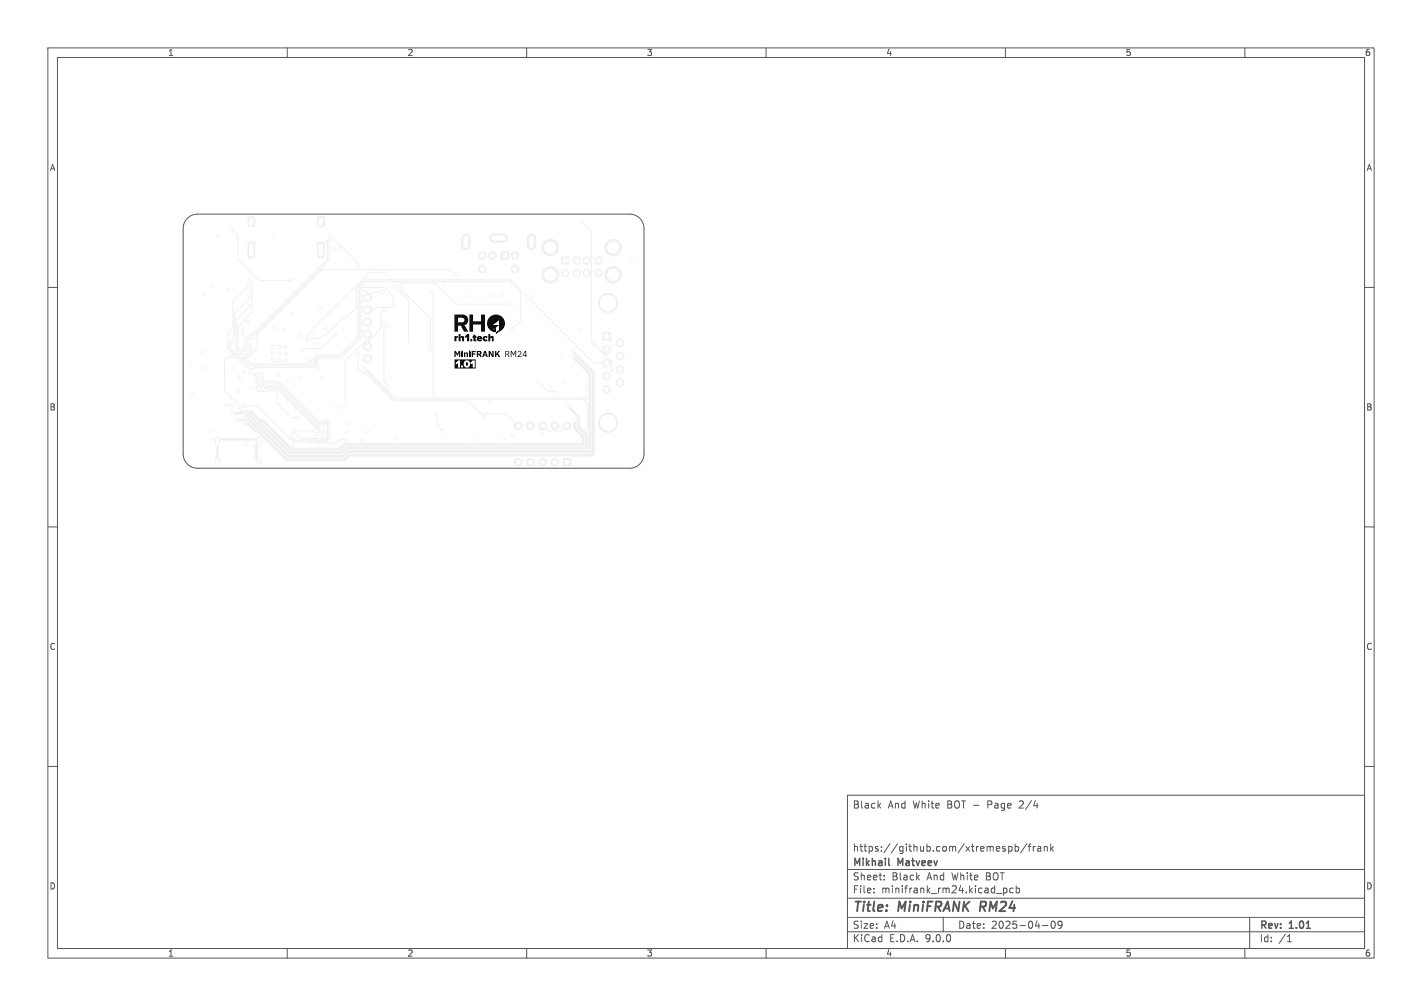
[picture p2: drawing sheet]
<svg xmlns="http://www.w3.org/2000/svg" width="297mm" height="210mm" viewBox="0 0 297 210" stroke-linecap="round" stroke-linejoin="round" font-family="sans-serif">
<g fill="#f0f0f0" stroke="#f0f0f0" stroke-width=".21">
<path d="M104.7 52.6h1.6v1.6h-1.6z"/>
<path d="M125.9 69.4h1.6v1.6h-1.6z"/>
<path d="M117.7 95.8h1.4v1.4h-1.4z"/>
<path d="M117.3 53.6h1.5v1.5h-1.5z"/>
<path d="M51.9 50.7l.2-.1h.8l.3 .2v2.7l-.3 .4h-.8l-.3-.3z"/>
<path d="M51.9 45.4l.3-.2h.7l.2 .2 .1 1.6-.1 .2-.9 .1-.3-.1z"/>
<path d="M66.4 45.4l.3-.2h.7l.2 .2 .1 1.6-.1 .2-.9 .1-.3-.1z"/>
<path d="M66.4 50.7l.2-.1h.8l.3 .2v2.7l-.3 .4h-.8l-.3-.3z"/>
<circle cx="102.9" cy="53.3" r=".8"/>
<circle cx="107.6" cy="53.3" r=".8"/>
<circle cx="100.8" cy="53.3" r=".8"/>
<circle cx="107.6" cy="56.1" r=".8"/>
<circle cx="100.8" cy="56.1" r=".8"/>
<circle cx="126.7" cy="73" r=".8"/>
<circle cx="126.7" cy="75.7" r=".8"/>
<circle cx="126.7" cy="78.5" r=".8"/>
<circle cx="126.7" cy="81.3" r=".8"/>
<circle cx="129.5" cy="71.6" r=".8"/>
<circle cx="129.5" cy="74.4" r=".8"/>
<circle cx="127" cy="63.3" r="2"/>
<circle cx="129.5" cy="77.1" r=".8"/>
<circle cx="127" cy="88.3" r="2"/>
<circle cx="129.5" cy="79.9" r=".8"/>
<circle cx="118.4" cy="88.9" r=".8"/>
<circle cx="115.9" cy="96.5" r=".8"/>
<circle cx="115.9" cy="88.9" r=".8"/>
<circle cx="113.3" cy="96.5" r=".8"/>
<circle cx="113.3" cy="88.9" r=".8"/>
<circle cx="110.8" cy="96.5" r=".8"/>
<circle cx="110.8" cy="88.9" r=".8"/>
<circle cx="108.3" cy="96.5" r=".8"/>
<circle cx="108.3" cy="88.9" r=".8"/>
<circle cx="56.9" cy="75.2" r=".3"/>
<circle cx="56.9" cy="73.8" r=".3"/>
<circle cx="56.9" cy="72.4" r=".3"/>
<circle cx="58.3" cy="75.2" r=".3"/>
<circle cx="58.3" cy="73.8" r=".3"/>
<circle cx="58.3" cy="72.4" r=".3"/>
<circle cx="59.7" cy="75.2" r=".3"/>
<circle cx="59.7" cy="73.8" r=".3"/>
<circle cx="59.7" cy="72.4" r=".3"/>
<circle cx="76.8" cy="74.9" r=".85"/>
<circle cx="76.8" cy="72.3" r=".85"/>
<circle cx="76.8" cy="69.8" r=".85"/>
<circle cx="76.8" cy="67.2" r=".85"/>
<circle cx="76.8" cy="64.7" r=".85"/>
<circle cx="76.8" cy="62.2" r=".85"/>
<circle cx="120.5" cy="54.4" r=".75"/>
<circle cx="122.5" cy="54.4" r=".75"/>
<circle cx="125" cy="54.4" r=".75"/>
<circle cx="118" cy="57" r=".75"/>
<circle cx="120.5" cy="57" r=".75"/>
<circle cx="122.5" cy="57" r=".75"/>
<circle cx="125" cy="57" r=".75"/>
<circle cx="114.9" cy="51.7" r="1.75"/>
<circle cx="128.1" cy="51.7" r="1.75"/>
<circle cx="114.9" cy="57.4" r="1.75"/>
<circle cx="128.1" cy="57.4" r="1.75"/>
<circle cx="80.8" cy="68.1" r=".3"/>
<circle cx="115" cy="81.1" r=".3"/>
<circle cx="68" cy="68.7" r=".3"/>
<circle cx="63" cy="70.3" r=".3"/>
<circle cx="52.5" cy="81.1" r=".3"/>
<circle cx="72.7" cy="88.6" r=".3"/>
<circle cx="113.3" cy="90.5" r=".3"/>
<circle cx="42.8" cy="61.5" r=".3"/>
<circle cx="61" cy="65.5" r=".3"/>
<circle cx="44.3" cy="91.8" r=".3"/>
<circle cx="51.8" cy="67.3" r=".3"/>
<circle cx="112" cy="97" r=".3"/>
<circle cx="105.3" cy="91.8" r=".3"/>
<circle cx="49.9" cy="85.6" r=".3"/>
<circle cx="59.3" cy="68.7" r=".3"/>
<circle cx="50" cy="79" r=".3"/>
<circle cx="107" cy="91" r=".3"/>
<circle cx="47.6" cy="60.5" r=".3"/>
<circle cx="52.5" cy="77.8" r=".3"/>
<circle cx="69.8" cy="51.7" r=".3"/>
<circle cx="99.5" cy="72.5" r=".3"/>
<circle cx="117.6" cy="79.5" r=".3"/>
<circle cx="72.3" cy="90.3" r=".3"/>
<circle cx="76.9" cy="90.1" r=".3"/>
<circle cx="101" cy="87" r=".3"/>
<circle cx="50.8" cy="84.4" r=".3"/>
<circle cx="61.2" cy="92.8" r=".3"/>
<circle cx="65.5" cy="91.3" r=".3"/>
<circle cx="49.8" cy="81.6" r=".3"/>
<circle cx="121.3" cy="68.7" r=".3"/>
<circle cx="64.2" cy="75.3" r=".3"/>
<circle cx="48.4" cy="69.4" r=".3"/>
<circle cx="44.5" cy="59.6" r=".3"/>
<circle cx="62.8" cy="69.4" r=".3"/>
<circle cx="51.2" cy="72.3" r=".3"/>
<circle cx="42.3" cy="73.7" r=".3"/>
<circle cx="66.4" cy="76.9" r=".3"/>
<circle cx="66" cy="71.8" r=".3"/>
<circle cx="51" cy="77.7" r=".3"/>
<circle cx="65.7" cy="69.5" r=".3"/>
<circle cx="57.3" cy="68.3" r=".3"/>
<circle cx="71.2" cy="92.4" r=".3"/>
<circle cx="66.6" cy="92.9" r=".3"/>
<circle cx="62.6" cy="79" r=".3"/>
<circle cx="48.6" cy="77.1" r=".3"/>
<circle cx="67.2" cy="79" r=".3"/>
<circle cx="75.5" cy="91.9" r=".3"/>
<circle cx="98.6" cy="91.8" r=".35"/>
<circle cx="70.3" cy="85" r=".3"/>
<circle cx="59.9" cy="79.6" r=".3"/>
<circle cx="66.7" cy="64.3" r=".3"/>
<circle cx="42.3" cy="76.8" r=".3"/>
<circle cx="52.1" cy="60.7" r=".3"/>
<circle cx="82.6" cy="91.5" r=".3"/>
<circle cx="58.2" cy="78.2" r=".3"/>
<circle cx="48.5" cy="71.7" r=".3"/>
<circle cx="65.3" cy="75.8" r=".3"/>
<circle cx="45.5" cy="49.4" r=".3"/>
<circle cx="71" cy="52" r=".35"/>
<circle cx="57.1" cy="64.4" r=".3"/>
<circle cx="81.3" cy="78.7" r=".35"/>
<circle cx="111.2" cy="61.7" r=".35"/>
<circle cx="97.7" cy="61.7" r=".35"/>
<circle cx="69" cy="49.5" r=".35"/>
<circle cx="44.5" cy="89.7" r=".35"/>
<circle cx="102.5" cy="61.7" r=".35"/>
<circle cx="99.9" cy="75.5" r=".35"/>
<circle cx="57.3" cy="49.5" r=".35"/>
<circle cx="117.5" cy="74.3" r=".35"/>
<circle cx="40" cy="76.7" r=".3"/>
<circle cx="122.4" cy="81" r=".35"/>
<circle cx="102.3" cy="84" r=".35"/>
<circle cx="104.8" cy="61.6" r=".35"/>
<circle cx="92.8" cy="59.3" r=".35"/>
<circle cx="132.3" cy="54.7" r=".35"/>
<circle cx="40" cy="82.1" r=".3"/>
<circle cx="51.4" cy="92.6" r=".35"/>
<circle cx="52.3" cy="76.3" r=".3"/>
<circle cx="82.2" cy="64.2" r=".3"/>
<circle cx="106.8" cy="63.5" r=".3"/>
<circle cx="80" cy="61" r=".3"/>
<circle cx="51.5" cy="76" r=".3"/>
<circle cx="83.5" cy="59.5" r=".3"/>
<circle cx="107" cy="68.7" r=".3"/>
<circle cx="50.9" cy="75.6" r=".3"/>
<circle cx="50.3" cy="75.1" r=".3"/>
<circle cx="95.3" cy="57.5" r=".3"/>
<circle cx="89.9" cy="73.2" r=".3"/>
<circle cx="83.9" cy="60.4" r=".3"/>
<circle cx="85.3" cy="71.7" r=".3"/>
<circle cx="82.4" cy="59.8" r=".3"/>
<circle cx="122.4" cy="83" r=".3"/>
<circle cx="76" cy="76.7" r=".3"/>
<circle cx="76.2" cy="77.5" r=".3"/>
<circle cx="122.4" cy="89.6" r=".3"/>
<circle cx="74.8" cy="55.5" r=".3"/>
<circle cx="72.1" cy="84.5" r=".3"/>
<circle cx="51.9" cy="70.3" r=".3"/>
<circle cx="80.3" cy="64.7" r=".3"/>
<circle cx="48.5" cy="86.3" r=".35"/>
<circle cx="120" cy="87.7" r=".35"/>
<circle cx="47.3" cy="84.6" r=".3"/>
<circle cx="118.5" cy="84.7" r=".35"/>
<circle cx="50.8" cy="86.8" r=".35"/>
<circle cx="48.7" cy="84.6" r=".3"/>
<circle cx="81.1" cy="80.7" r=".3"/>
<circle cx="52.8" cy="70.3" r=".3"/>
<circle cx="50.8" cy="68.7" r=".3"/>
<circle cx="68.8" cy="50.7" r=".3"/>
<circle cx="80.2" cy="67.4" r=".3"/>
<circle cx="92.5" cy="90" r=".3"/>
<circle cx="91.3" cy="86.5" r=".3"/>
<circle cx="90.3" cy="61" r=".3"/>
<circle cx="90.5" cy="82.3" r=".3"/>
<circle cx="64.8" cy="70.8" r=".3"/>
<circle cx="80.8" cy="56.8" r=".3"/>
<circle cx="64.1" cy="71" r=".3"/>
<circle cx="121.4" cy="46.1" r=".3"/>
<circle cx="61" cy="58.6" r=".3"/>
<circle cx="48.3" cy="47.7" r=".3"/>
<circle cx="54.7" cy="79.7" r=".3"/>
<circle cx="61.2" cy="90" r=".3"/>
<circle cx="66.3" cy="90.6" r=".3"/>
<circle cx="53.7" cy="78.4" r=".3"/>
<circle cx="67.9" cy="88.7" r=".3"/>
<circle cx="51.1" cy="71" r=".3"/>
<circle cx="72.4" cy="91.9" r=".3"/>
<circle cx="61.1" cy="91.3" r=".3"/>
<circle cx="54.4" cy="78.9" r=".3"/>
<circle cx="67.9" cy="91.3" r=".3"/>
<circle cx="54.9" cy="81.2" r=".3"/>
<circle cx="54.1" cy="81.1" r=".3"/>
<circle cx="67.9" cy="90" r=".3"/>
<circle cx="55.1" cy="78.5" r=".3"/>
<circle cx="62.1" cy="87.2" r=".3"/>
<circle cx="52.1" cy="58.4" r=".3"/>
<circle cx="50.2" cy="73.2" r=".3"/>
<circle cx="52.1" cy="59.6" r=".3"/>
<circle cx="51.8" cy="72.8" r=".3"/>
<circle cx="52.1" cy="64" r=".3"/>
<circle cx="49.4" cy="73.2" r=".3"/>
<circle cx="52.1" cy="61.7" r=".3"/>
<circle cx="51" cy="73" r=".3"/>
<circle cx="70.1" cy="69.8" r=".3"/>
<circle cx="63.2" cy="73.1" r=".3"/>
<circle cx="74.8" cy="73.7" r=".3"/>
<circle cx="116.3" cy="82" r=".3"/>
<circle cx="112.3" cy="79.5" r=".3"/>
<circle cx="119.6" cy="74.4" r=".35"/>
<circle cx="49.4" cy="87.6" r=".35"/>
<circle cx="51" cy="88.5" r=".35"/>
<circle cx="119.6" cy="73.1" r=".35"/>
</g>
<path d="M97.3 49.8v1.5M103.2 49.7h2M111 49.8v1.5" fill="none" stroke="#f0f0f0" stroke-width="2"/>
<path d="M45.4 91.5v1.1M45.4 96v.6M54.1 91.5v1.1M54.1 96v.6" fill="none" stroke="#f0f0f0" stroke-width="1"/>
<g fill="none" stroke="#f0f0f0" stroke-width=".21">
<path d="M48.3 47.8l1.4 1.4v5l4.4 4.4h6.9M52.1 59.6l-3.4 3.4v5.4l-1.1 1.1v3.2l1 1.1-.3 .3h3l.5-.5v-.8M52.1 58.5l.6 .6v6.1l-3 3v4.5l.5 .5M68.8 50.8v3.5l-16.6 16.5h-.5l-.9-.9v-1.1M74.8 55.5v-.6l-4.8-4.8h-1.6l-.2 .2v.7l.2 .2v2.9l-15.6 15.6h-.3l-.6 .6M80.8 56.8h-3.6l-13.1 13.2v1M82.4 59.8l2.9 2.9v9M83.5 59.5l.4-.4h6.9l4.4 4.4h11.6M95.3 57.5l-1.3-1.2h-26.8l-13.4 13.4v2.9l-2.4 2.4h-.9l-.2 .2M121.4 46.1l2.1 2.1v23.1l2.7 2.7h.3l1.3 1.4v2l-1.1 1.1M51.1 71l1.3 1.3v1.2l-1.1 1.1h-3.7l-.7 .7v6.3l3.3 3.4h.8l.2-.2h2.6l7.5 7.5h3.2l.3 .2h1.3l.3-.2h.5l.3 .2h3l.7-.7h1.3l.2 .1M52.1 61.8v.5l-3.1 3.1v5l-1.1 1.1v1l1.2 1.3h1.3l.6-.8"/>
<path d="M52.1 64l-2.7 2.7v6.5M53.4 76.4h.1M53.7 78.4v1l.9 .9h.7l.2 .2h2.6l8.7 8.8h.5l.6-.6M54.4 78.9h.3l.7 .7h2.8l8.5 8.5h.4l.4-.3h.7l.6 .5v3.3l-.6 .6h-.9l-.2-.3h-.9l-.2 .3h-1.1l-.2-.3h-2.9l-.7-.6M54.7 79.7l.3 .2h3l8.6 8.6h.7l.3-.4h.5l.3 .4v3l-.3 .3h-.7l-.2-.2h-1.1l-.3 .2h-.7l-.3-.2h-2l-1.6-1.6h4.4l.7 .6M55.1 78.5l-.6-.7h-1l-.3 .4v1.2l.9 1M64.8 70.8l2.2-.1 .8-.8h.3l3.5-3.5h.5l2.3-2v-4.2l1.8-1.8h30.4l17.4 17.4h2.7M70.1 69.8l-3 3h-3.6l-.3 .3M74.8 73.8v3l1.2 1.3 .5-.1 5.7 5.7h15.6l2.7 2.7h5.3l2.5 2.5M76 76.7h.2l6.3 6.3h39.9M76.2 77.5h.3l5.9 5.9h39.4l.8 .8v5.2l-.2 .2M76.8 64.7h1.1l.5-.5h3.8v-2.3l-1.9-1.9h-4.7l-.5 .5v9.9l-4 4h-4.6l-.6 .6v1l-.3 .4h-13.3"/>
<path d="M80 61h-2.1l-1.1 1.2v-1.2l-.4-.4h-.9v9.9l-4.3 4.3h-4.6l-.4 .3v1.1l-.5 .5h-12.4l-.2 .2h-1.1l-.5-.5v-.4M80.2 67.4v12.3l.9 1M80.3 64.7l-.8 .8v3.1l-2.6 2.6h-.6l-4.2 4.1v9.2M83.9 60.4l6 6v6.8M90.3 61l.2 .3v21M107 68.8l1.8-1.8v-6l-2.3-2.2h-30.1l-1.6 1.6v9.9l-3.8 3.8h-4.7l-1.9 1.9h-11.7l-.6-.6h-1.1l-.1 .2M112.3 79.5l2.2 2.3h1.5l.3 .2M47.3 84.6h1.4M54 80.4l-.5 .5v.4l.4 .5 3.8-.2 .2 .2v2.4l3 3h1.2M54 80.4h.1M54.1 81.1l.4-.5h.6l.2 .2h2.6l9.2 9.2h.8M54.9 81.2h2.9l10.1 10.1"/>
<path d="M91.3 86.5v2.3l1.2 1.2M113.3 88.9l1.1 1h3l1-1"/>
</g>
<path d="M119.6 74.4l3.6 3.6v16.3h-50.5l-1 1h-11.5l-6-6h-.6l-1.6-1.7h-2.6M119.6 73.1v.2l.8 .9 3.5 3.5v16.9l-.4 .4h-50.5l-1 1h-12.1l-6-6h-.6l-1.6-1.6-.7 .1M120.4 75.3h.1M120.7 74.5h.1M48.5 86.3h1.7l.3-.3h2l1.8 1.7h.5l6 6h10.3l1-1h49.6v-1.7l-1.7-1.7v-1.5M118.5 84.7l2.3 2.3v2l1.6 1.7v2.8h-50l-1 1h-10.9l-6-6h-.6l-1.7-1.7h-1.4" fill="none" stroke="#f0f0f0" stroke-width=".6"/>
<path d="M54.1 92.1l-.4-.4h-7.9l-.4 .4v4.2M54.1 92.1l-.5 .5v3.1l.5 .6" fill="none" stroke="#f0f0f0" stroke-width=".5"/>
<g fill="#fff" stroke="#fff" stroke-width=".21">
<circle cx="80.8" cy="68.1" r=".17"/>
<circle cx="115" cy="81.1" r=".17"/>
<circle cx="68" cy="68.7" r=".17"/>
<circle cx="63" cy="70.3" r=".17"/>
<circle cx="52.5" cy="81.1" r=".18"/>
<circle cx="72.7" cy="88.6" r=".18"/>
<circle cx="113.3" cy="90.5" r=".17"/>
<circle cx="42.8" cy="61.5" r=".17"/>
<circle cx="61" cy="65.5" r=".17"/>
<circle cx="44.3" cy="91.7" r=".18"/>
<circle cx="51.8" cy="67.3" r=".17"/>
<circle cx="112" cy="97" r=".17"/>
<circle cx="105.3" cy="91.7" r=".18"/>
<circle cx="49.9" cy="85.6" r=".18"/>
<circle cx="59.3" cy="68.7" r=".17"/>
<circle cx="50" cy="79" r=".17"/>
<circle cx="107" cy="91" r=".17"/>
<circle cx="47.6" cy="60.5" r=".17"/>
<circle cx="52.5" cy="77.8" r=".17"/>
<circle cx="69.8" cy="51.7" r=".17"/>
<circle cx="99.5" cy="72.5" r=".17"/>
<circle cx="117.6" cy="79.5" r=".17"/>
<circle cx="72.3" cy="90.3" r=".17"/>
<circle cx="76.9" cy="90.1" r=".17"/>
<circle cx="101" cy="87" r=".18"/>
<circle cx="50.8" cy="84.4" r=".18"/>
<circle cx="61.2" cy="92.8" r=".18"/>
<circle cx="65.5" cy="91.2" r=".17"/>
<circle cx="49.8" cy="81.5" r=".17"/>
<circle cx="121.3" cy="68.7" r=".17"/>
<circle cx="64.2" cy="75.3" r=".18"/>
<circle cx="48.4" cy="69.4" r=".18"/>
<circle cx="44.5" cy="59.6" r=".17"/>
<circle cx="62.8" cy="69.4" r=".18"/>
<circle cx="51.2" cy="72.3" r=".17"/>
<circle cx="42.3" cy="73.7" r=".17"/>
<circle cx="66.4" cy="76.9" r=".17"/>
<circle cx="66" cy="71.8" r=".18"/>
<circle cx="51" cy="77.7" r=".17"/>
<circle cx="65.7" cy="69.5" r=".17"/>
<circle cx="57.3" cy="68.3" r=".17"/>
<circle cx="71.2" cy="92.4" r=".17"/>
<circle cx="66.6" cy="92.9" r=".17"/>
<circle cx="62.6" cy="79" r=".18"/>
<circle cx="48.6" cy="77" r=".18"/>
<circle cx="67.2" cy="79" r=".17"/>
<circle cx="75.5" cy="91.9" r=".18"/>
<circle cx="98.6" cy="91.8" r=".25"/>
<circle cx="70.3" cy="85" r=".17"/>
<circle cx="59.9" cy="79.6" r=".18"/>
<circle cx="66.7" cy="64.3" r=".17"/>
<circle cx="42.3" cy="76.8" r=".17"/>
<circle cx="52.1" cy="60.7" r=".17"/>
<circle cx="82.6" cy="91.5" r=".17"/>
<circle cx="58.2" cy="78.2" r=".17"/>
<circle cx="48.5" cy="71.7" r=".18"/>
<circle cx="65.3" cy="75.8" r=".17"/>
<circle cx="45.5" cy="49.4" r=".17"/>
<circle cx="71" cy="52" r=".25"/>
<circle cx="57.1" cy="64.4" r=".17"/>
<circle cx="81.3" cy="78.8" r=".25"/>
<circle cx="111.2" cy="61.7" r=".25"/>
<circle cx="97.7" cy="61.7" r=".25"/>
<circle cx="69" cy="49.5" r=".25"/>
<circle cx="44.5" cy="89.7" r=".25"/>
<circle cx="102.5" cy="61.7" r=".25"/>
<circle cx="99.9" cy="75.5" r=".25"/>
<circle cx="57.3" cy="49.5" r=".25"/>
<circle cx="117.5" cy="74.3" r=".25"/>
<circle cx="40" cy="76.7" r=".17"/>
<circle cx="122.4" cy="81" r=".25"/>
<circle cx="102.3" cy="84" r=".25"/>
<circle cx="104.8" cy="61.6" r=".25"/>
<circle cx="92.8" cy="59.3" r=".25"/>
<circle cx="132.3" cy="54.7" r=".25"/>
<circle cx="40" cy="82.1" r=".18"/>
<circle cx="51.4" cy="92.6" r=".25"/>
<circle cx="52.3" cy="76.4" r=".17"/>
<circle cx="82.2" cy="64.2" r=".17"/>
<circle cx="106.8" cy="63.5" r=".17"/>
<circle cx="80" cy="61" r=".17"/>
<circle cx="51.5" cy="76" r=".18"/>
<circle cx="83.5" cy="59.5" r=".17"/>
<circle cx="107" cy="68.7" r=".17"/>
<circle cx="50.9" cy="75.5" r=".17"/>
<circle cx="50.3" cy="75.1" r=".17"/>
<circle cx="95.3" cy="57.5" r=".17"/>
<circle cx="89.9" cy="73.2" r=".17"/>
<circle cx="83.9" cy="60.4" r=".17"/>
<circle cx="85.3" cy="71.7" r=".17"/>
<circle cx="82.4" cy="59.8" r=".17"/>
<circle cx="122.4" cy="83" r=".18"/>
<circle cx="76" cy="76.7" r=".18"/>
<circle cx="76.2" cy="77.5" r=".18"/>
<circle cx="122.4" cy="89.6" r=".18"/>
<circle cx="74.8" cy="55.5" r=".17"/>
<circle cx="72.1" cy="84.5" r=".17"/>
<circle cx="51.9" cy="70.3" r=".17"/>
<circle cx="80.3" cy="64.7" r=".17"/>
<circle cx="48.5" cy="86.3" r=".25"/>
<circle cx="120" cy="87.8" r=".25"/>
<circle cx="47.3" cy="84.6" r=".17"/>
<circle cx="118.5" cy="84.7" r=".25"/>
<circle cx="50.8" cy="86.8" r=".25"/>
<circle cx="48.7" cy="84.6" r=".17"/>
<circle cx="81.1" cy="80.7" r=".17"/>
<circle cx="52.8" cy="70.3" r=".17"/>
<circle cx="50.8" cy="68.7" r=".17"/>
<circle cx="68.8" cy="50.7" r=".17"/>
<circle cx="80.2" cy="67.4" r=".17"/>
<circle cx="92.5" cy="90" r=".17"/>
<circle cx="91.3" cy="86.5" r=".17"/>
<circle cx="90.3" cy="61" r=".17"/>
<circle cx="90.5" cy="82.3" r=".17"/>
<circle cx="64.8" cy="70.8" r=".17"/>
<circle cx="80.8" cy="56.8" r=".17"/>
<circle cx="64.1" cy="71" r=".17"/>
<circle cx="121.4" cy="46.1" r=".18"/>
<circle cx="61" cy="58.6" r=".17"/>
<circle cx="48.3" cy="47.7" r=".17"/>
<circle cx="54.7" cy="79.7" r=".17"/>
<circle cx="61.2" cy="90" r=".17"/>
<circle cx="66.3" cy="90.6" r=".18"/>
<circle cx="53.7" cy="78.4" r=".18"/>
<circle cx="67.9" cy="88.7" r=".17"/>
<circle cx="51.1" cy="71" r=".17"/>
<circle cx="72.4" cy="91.9" r=".17"/>
<circle cx="61.1" cy="91.2" r=".17"/>
<circle cx="54.4" cy="78.9" r=".17"/>
<circle cx="67.9" cy="91.2" r=".17"/>
<circle cx="54.9" cy="81.2" r=".18"/>
<circle cx="54.1" cy="81.1" r=".18"/>
<circle cx="67.9" cy="90" r=".17"/>
<circle cx="55.1" cy="78.5" r=".17"/>
<circle cx="62.1" cy="87.2" r=".17"/>
<circle cx="52.1" cy="58.4" r=".17"/>
<circle cx="50.2" cy="73.2" r=".18"/>
<circle cx="52.1" cy="59.6" r=".17"/>
<circle cx="51.8" cy="72.8" r=".17"/>
<circle cx="52.1" cy="64" r=".17"/>
<circle cx="49.4" cy="73.2" r=".17"/>
<circle cx="52.1" cy="61.7" r=".17"/>
<circle cx="51" cy="73" r=".17"/>
<circle cx="70.1" cy="69.8" r=".17"/>
<circle cx="63.2" cy="73.1" r=".18"/>
<circle cx="74.8" cy="73.7" r=".17"/>
<circle cx="116.3" cy="82" r=".17"/>
<circle cx="112.3" cy="79.5" r=".17"/>
<circle cx="119.6" cy="74.4" r=".25"/>
<circle cx="49.4" cy="87.6" r=".25"/>
<circle cx="51" cy="88.5" r=".25"/>
<circle cx="119.6" cy="73.1" r=".25"/>
<circle cx="41.3" cy="94.7" r="1.35"/>
<circle cx="105.5" cy="53.4" r=".4"/>
<circle cx="102.9" cy="53.4" r=".4"/>
<circle cx="107.6" cy="53.4" r=".4"/>
<circle cx="100.8" cy="53.4" r=".4"/>
<circle cx="107.6" cy="56.2" r=".4"/>
<circle cx="100.8" cy="56.2" r=".4"/>
<circle cx="126.7" cy="70.2" r=".5"/>
<circle cx="126.7" cy="73" r=".5"/>
<circle cx="126.7" cy="75.8" r=".5"/>
<circle cx="126.7" cy="78.5" r=".5"/>
<circle cx="126.7" cy="81.3" r=".5"/>
<circle cx="129.5" cy="71.6" r=".5"/>
<circle cx="129.5" cy="74.4" r=".5"/>
<circle cx="127" cy="63.3" r="1.6"/>
<circle cx="129.5" cy="77.1" r=".5"/>
<circle cx="127" cy="88.3" r="1.6"/>
<circle cx="129.5" cy="79.9" r=".5"/>
<circle cx="52.6" cy="92.6" r=".33"/>
<circle cx="46.9" cy="92.6" r=".33"/>
<circle cx="90.5" cy="46.3" r=".8"/>
<circle cx="90.5" cy="53.3" r=".8"/>
<circle cx="118.4" cy="96.5" r=".4"/>
<circle cx="118.4" cy="88.9" r=".4"/>
<circle cx="115.9" cy="96.5" r=".4"/>
<circle cx="115.9" cy="88.9" r=".4"/>
<circle cx="113.3" cy="96.5" r=".4"/>
<circle cx="113.3" cy="88.9" r=".4"/>
<circle cx="110.8" cy="96.5" r=".4"/>
<circle cx="110.8" cy="88.9" r=".4"/>
<circle cx="108.3" cy="96.5" r=".4"/>
<circle cx="108.3" cy="88.9" r=".4"/>
<circle cx="41.3" cy="47.7" r="1.35"/>
<circle cx="39.9" cy="56.5" r=".5"/>
<circle cx="39.9" cy="64.5" r=".5"/>
<circle cx="56.9" cy="75.2" r=".13"/>
<circle cx="56.9" cy="73.8" r=".12"/>
<circle cx="56.9" cy="72.4" r=".12"/>
<circle cx="58.3" cy="75.2" r=".13"/>
<circle cx="58.3" cy="73.8" r=".13"/>
<circle cx="58.3" cy="72.4" r=".12"/>
<circle cx="59.7" cy="75.2" r=".13"/>
<circle cx="59.7" cy="73.8" r=".12"/>
<circle cx="59.7" cy="72.4" r=".12"/>
<circle cx="131.5" cy="94.7" r="1.35"/>
<circle cx="76.8" cy="74.9" r=".5"/>
<circle cx="76.8" cy="72.3" r=".5"/>
<circle cx="76.8" cy="69.8" r=".5"/>
<circle cx="76.8" cy="67.2" r=".5"/>
<circle cx="76.8" cy="64.7" r=".5"/>
<circle cx="76.8" cy="62.2" r=".5"/>
<circle cx="80.5" cy="46.3" r=".8"/>
<circle cx="80.5" cy="53.3" r=".8"/>
<circle cx="118" cy="54.4" r=".46"/>
<circle cx="120.5" cy="54.4" r=".46"/>
<circle cx="122.5" cy="54.4" r=".46"/>
<circle cx="125" cy="54.4" r=".46"/>
<circle cx="118" cy="57" r=".46"/>
<circle cx="120.5" cy="57" r=".46"/>
<circle cx="122.5" cy="57" r=".46"/>
<circle cx="125" cy="57" r=".46"/>
<circle cx="114.9" cy="51.7" r="1.15"/>
<circle cx="128.1" cy="51.7" r="1.15"/>
<circle cx="114.9" cy="57.4" r="1.15"/>
<circle cx="128.1" cy="57.4" r="1.15"/>
<circle cx="131.5" cy="47.7" r="1.35"/>
</g>
<path d="M97.3 49.8v1.5M103.2 49.7h2M111 49.8v1.5" fill="none" stroke="#fff" stroke-width="1"/>
<path d="M45.4 91.5v1.1M45.4 96v.6M54.1 91.5v1.1M54.1 96v.6" fill="none" stroke="#fff" stroke-width=".6"/>
<path d="M52.5 45.9v.8M52.5 51.3v1.8M67 45.9v.8M67 51.3v1.8" fill="none" stroke="#fff" stroke-width=".9"/>
<g fill="#000">
<path d="M94.9 65.7h2l.6 .4 .3 .7h-.8l-.1-.3-.3-.1-.9-.1v1h.9l.3-.2 .1-.3h.8l-.2 .7-.6 .4 .8 1.3-.9 .1-.7-1.3h-.5v1.3h-.8zM94.9 73.3h.3l.3 .6 .3-.6h.3v1.2h-.2v-.8l-.4 .6-.3-.6v.8h-.3zM94.9 75h4.5v1.7h-.2v-1.5h-.4l-.6 .6 .2 .2h-.2a.71 .71 0 0 0-.9-.8 .71 .71 0 0 0-.4 1.2l.1 .1h-.2a.24 .24 0 0 0-.4-.2 .24 .24 0 0 0 0 .4h-.3v-1.5h-.4l-.6 .6 .3 .3 .2-.3v.9l.9 .1 .3-.3h.2a.66 .66 0 0 0 .8 .2 .66 .66 0 0 0 .4-.7l.3 .1 .2-.3v.9h.7v.2h-4.5zM94.9 70.2h.4v.1l.4-.2v.4l-.4 .1v.6h-.4zM96.4 73.6h.3v.9h-.3zM95.8 69.7h.4v.6l.4-.2 .3 .1v1h-.4v-.6l-.1-.1-.2 .1v.6h-.4zM96.9 73.6h.3v.1l.2-.1 .3 .1 .1 .8h-.3v-.6l-.1-.1-.2 .1v.6h-.3zM97.4 75.7v-.1a.37 .37 0 0 1 .3 .4 .37 .37 0 0 1-.2 .4l-.2-.2zM98 73.6h.3v.9h-.3zM97 70.3l.6-.6h.4v1.5h-.5v-.9l-.2 .3zM98.5 73.3h.9v.2h-.6v.3h.5v.2h-.5v.5h-.3zM98.9 69.9h.4v.3h.2v.3h-.2l.2 .7-.4 .1-.2-.2v-.6h-.2z"/>
<path d="M99.6 73.3l.9 .1 .1 .2-.7-.1v.3l.7-.2-.3 .4 .3 .5h-.3l-.2-.4h-.2v.4h-.3zM99.7 70.3a.57 .57 0 0 1 1 .3l-.5-.2-.2 .2h.7v.2h-.7l.2 .2 .3-.1 .1 .2a.61 .61 0 0 1-.8 .1 .61 .61 0 0 1-.1-.9zM98 65.7h.8v1.4h1.7v-1.4h.8v3.5l-.8 .1v-1.6h-1.7v1.6h-.8zM101.1 73.3h.4l.2 .7h-.3l-.1-.5-.2 .5h.6l.2 .5h-.3l-.1-.3h-.4l-.1 .3h-.3zM100.9 70.3a.64 .64 0 0 1 1 0l-.3 .3a.22 .22 0 0 0-.3-.1 .22 .22 0 0 0 0 .4 .22 .22 0 0 0 .3-.1l.3 .3a.59 .59 0 0 1-.9 .1 .59 .59 0 0 1-.1-.9zM102.6 69.1l1-.8v1zM102.1 73.3h.3l.4 .8v-.8h.3v1.2h-.3l-.5-.8v.8h-.2zM102 69.7h.4v.6l.4-.2 .3 .1v1h-.4v-.6l-.1-.1-.2 .1v.6h-.4zM102.3 66.2l.7-.4 .9-.1 .7 .3 .6 .6a1.88 1.88 0 0 1-1 2.7l-.6 .4v-.4l.6-.5v-2l-1.3 1h.7l-1.2 .9 1.2-.9v.5l-1 .8-.6-.7-.2-.5-.1-.7zM103.6 67.8h.6l-.6 .5zM103.4 73.3h.3v.6l.4-.6h.3l-.4 .5 .5 .7h-.3l-.4-.5-.1 .5h-.3zM105.5 73.3h.7l.1 .2-.1 .1-.1-.2h-.4v.5l.4-.1 .1-.2a.2 .2 0 0 1 .1 .2 .2 .2 0 0 1-.2 .2l.3 .5h-.2l-.2-.5h-.3v.5h-.2z"/>
<path d="M106.7 73.3h.2l.3 .6 .4-.6h.2v1.2h-.1v-1l-.5 .7-.4-.7v1h-.1zM108.2 73.4a.43 .43 0 0 1 .7 .1 .43 .43 0 0 1-.3 .6l-.3 .3h.7v.1h-.9l.4-.5a.3 .3 0 0 0 .3-.5 .3 .3 0 0 0-.6 .1l-.1-.1zM109.7 73.3h.2v.9h-.1v-.8l-.5 .8h.8v.1h-.2v.2h-.1v-.2h-.7z"/>
<circle cx="96.5" cy="73.3" r=".16"/>
<circle cx="98.1" cy="73.3" r=".16"/>
<circle cx="98.4" cy="71" r=".24"/>
</g>
<g fill="none" stroke="#575757" stroke-width=".21">
<path d="M10 10h277v190h-277zM12 12h273v186h-273zM60 10v2M110 10v2M160 10v2M210 10v2M260 10v2M39.1 45.6a3 3 0 0 1 2.2-.9h90.2a3 3 0 0 1 3 3v47.1a3 3 0 0 1-3 3h-90.2a3 3 0 0 1-3-3.1v-47a3 3 0 0 1 .8-2.1zM10 60h2M285 60h2M10 110h2M285 110h2"/>
<path d="M10 160h2M177 166h108v32h-108zM183.5 168.1l.5 .6M184 167.7l-.6 .6M210.7 176.8l.4-.1 .3 .3-.2 .6h-.5M212 176.8l.5-.1 .2 .3-.1 .6h-.6M212 176.2v1.5M214.5 176.1l-1.3 2M214.7 176.7h.6M215.3 176.2l-.3 .2v1.3M215.8 176.7v1M216.2 176.7l-.4 .3"/>
<path d="M216.7 176.8h.6l.1 .9M217.4 177.1h-.5l-.2 .2 .2 .4 .5-.1M218.1 176.8l.2-.1 .4 .1v.9M218.1 176.7v1M219.5 176.2v1.5M219.6 177.1l.4 .6M220 176.7l-.5 .6M285 160h2M60 198v2M110 198v2M160 198v2M177 194.5h108"/>
<path d="M177 191.5h108M177 187.5h108M177 181.5h108M182.5 186.3v.1M182.5 185.5v.1M184.7 183.6v.1M184.7 182.8v.1M197 191.5v3M208.1 186.5h1.1M209.6 185.5l.4-.1 .3 .3-.1 .6h-.6M209.6 185.4v1.5M210 198v2"/>
<path d="M211.6 185.5l-.4-.1-.3 .3 .1 .6h.6M212.2 185.5l.5-.1 .3 .3-.2 .6h-.6M212.2 184.9v1.5M217.7 193.2h1.2M219.7 192.4l.2-.1a.8 .8 0 0 1 .5 .7 .8 .8 0 0 1-.5 .8 1 1 0 0 1-.2-1.4zM221.8 192.9l-.3 .3h-.4l-.1-.3 .1-.5 .4-.1 .2 .1a.99 .99 0 0 1-.3 1.4h-.3M260 198v2M261 191.5v6.5M268.9 196.6h.8M269 195.5l.3-.4v1.5"/>
</g>
<path d="M204.9 188.2l-.3 2" fill="none" stroke="#575757" stroke-width=".4"/>
<path d="M185.6 180.5l.2 .2" fill="none" stroke="#575757" stroke-width=".3"/>
<g font-size="2.8" fill="#575757">
<text x="178" y="190.9">Title:</text>
<text x="187.7" y="190.9">MiniFRANK</text>
<text x="205.5" y="190.9">RM24</text>
</g>
<g font-size="2.1" fill="#575757">
<text x="178" y="169">Black</text>
<text x="185.4" y="169">And</text>
<text x="190.7" y="169">White</text>
<text x="198" y="169">BOT -</text>
<text x="206.6" y="169">Page</text>
<text x="213.4" y="169">2/4</text>
<text x="178" y="178">https://github.com/xtremespb/frank</text>
<text x="178" y="184">Sheet:</text>
<text x="178" y="181.2">Mikhail</text>
<text x="186.2" y="184">Black</text>
<text x="187.6" y="181.2">Matveev</text>
<text x="193.7" y="184">And</text>
<text x="199" y="184">White</text>
<text x="206.2" y="184">BOT</text>
<text x="178" y="186.7">File:</text>
<text x="184.1" y="186.7">minifrank_rm24.kicad_pcb</text>
<text x="178" y="196.9">KiCad</text>
<text x="178" y="194.1">Size:</text>
<text x="184.7" y="194.1">A4</text>
<text x="185.7" y="196.9">E.D.A.</text>
<text x="193.3" y="196.9">9.0.0</text>
<text x="200" y="194.1">Date:</text>
<text x="207" y="194.1">2025-04-09</text>
<text x="263" y="194.3">Rev:</text>
<text x="263" y="196.9">Id:</text>
<text x="267.1" y="196.9">/1</text>
<text x="269.4" y="194.3">1.01</text>
</g>
<g font-size="1.8" fill="#575757">
<text x="35" y="11.9">1</text>
<text x="85" y="11.9">2</text>
<text x="135" y="11.9">3</text>
<text x="185" y="11.9">4</text>
<text x="235" y="11.9">5</text>
<text x="285" y="11.9">6</text>
<text x="10.3" y="35.9">A</text>
<text x="285.4" y="35.9">A</text>
<text x="10.3" y="85.9">B</text>
<text x="285.3" y="85.9">B</text>
<text x="10.3" y="135.9">C</text>
<text x="285.3" y="135.9">C</text>
<text x="10.3" y="185.9">D</text>
<text x="285.3" y="185.9">D</text>
<text x="35" y="199.9">1</text>
<text x="85" y="199.9">2</text>
<text x="135" y="199.9">3</text>
<text x="185" y="199.9">4</text>
<text x="235" y="199.9">5</text>
<text x="285" y="199.9">6</text>
</g>
</svg>
